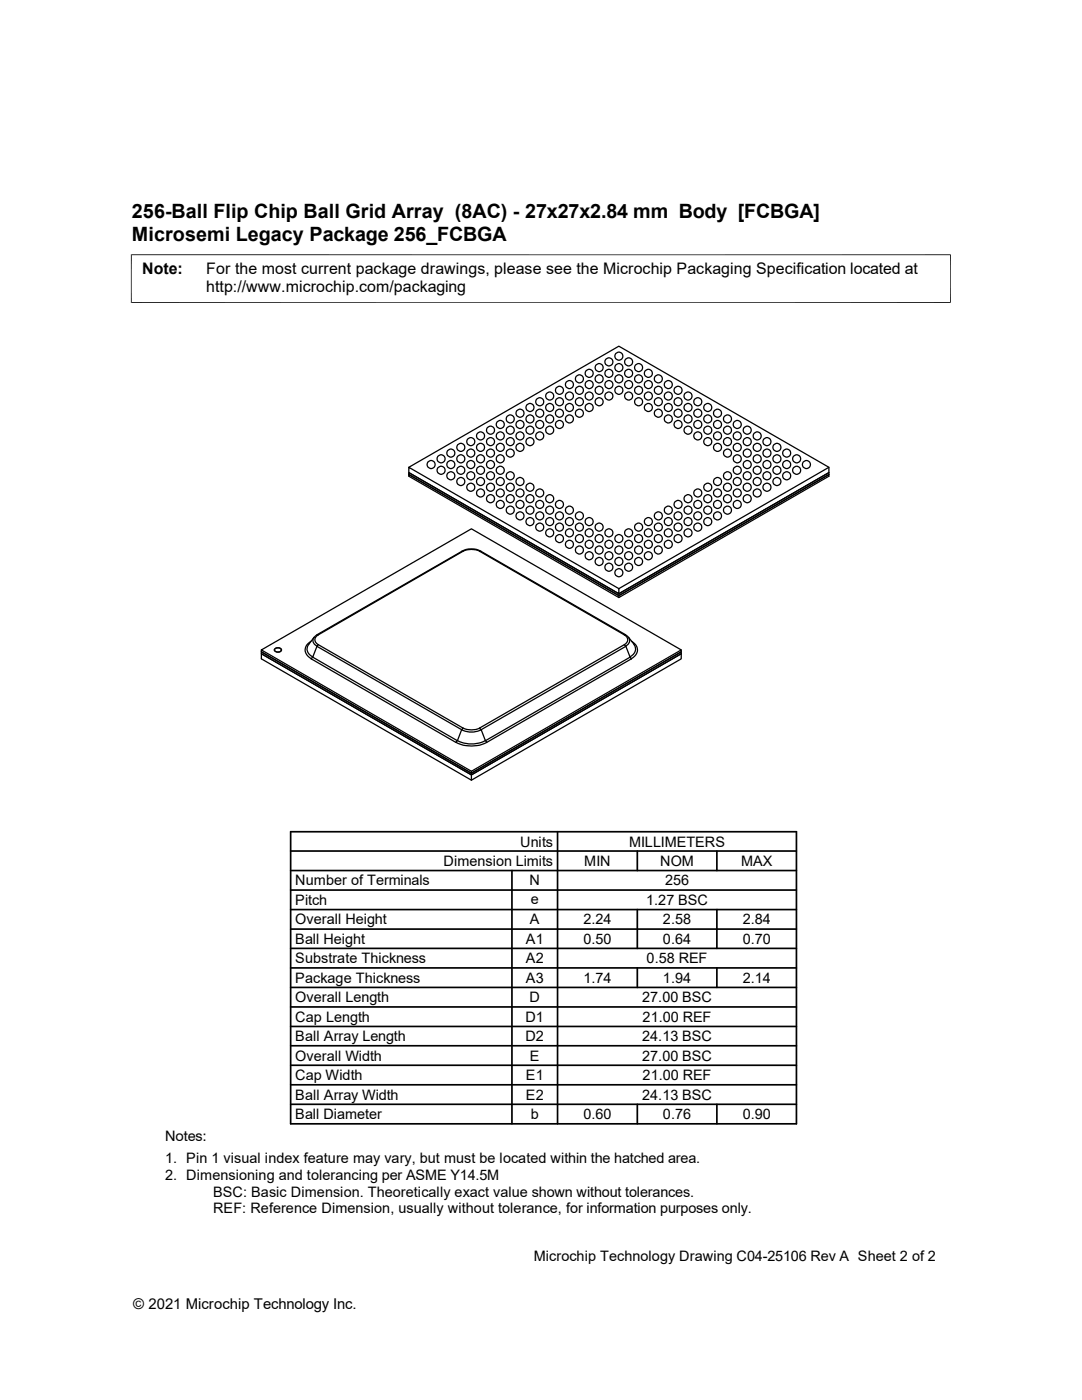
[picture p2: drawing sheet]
<svg xmlns="http://www.w3.org/2000/svg" width="216mm" height="279mm" viewBox="0 0 216 279" stroke-linecap="round" stroke-linejoin="round" font-family="sans-serif">
<g fill="none" stroke="#000" stroke-width=".25">
<path d="M81.6 94.3l41.9 24.2 41.9-24.2v.4l-41.9 24.2-41.9-24.2zM81.6 93.3l41.9-24.2 41.9 24.2v1l-41.9 24.2v.4l-41.9-24.2v.3l41.9 24.3 41.9-24.3v-.3l-41.9 24.2v.4M165.4 93.3l-41.9 24.2v1l-41.9-24.2v-1l41.9 24.2M92.2 110l.2 .1M92.2 110a4.1 4.1 0 0 1 3.8 0l28.8 16.7 .6 .5M92.2 110l-28.9 16.7M92.4 110a4 4 0 0 1 3.4 0M92.4 110l-28.9 16.7M95.9 110l-.2 .1 28.9 16.6M52.2 129.7l41.9 24.2 41.8-24.2-41.8-24.2-41.9 24.2v.4M52.2 130.1l41.9 24.2 41.8-24.2v.4M52.2 130.1v.4l41.9 24.1 41.8-24.1"/>
<path d="M52.2 130.1l41.9 24.2v.3l-41.9-24.1v1l41.9 24.2v-1.1l41.8-24.1M54.8 129.6a.76 .76 0 0 1 .7-.3 .76 .76 0 0 1 .6 .5 .76 .76 0 0 1-.7 .3 .76 .76 0 0 1-.6-.5zM62.1 128a1.87 1.87 0 0 0-1.2 1.8 1.87 1.87 0 0 0 1.2 1.7M62.3 131.1l-.2 .4 28.9 16.7M62.7 127.2a1.09 1.09 0 0 0 .5 1.7M63.3 126.7h.2M63.3 126.7a6.7 6.7 0 0 0-1.9 2.2 1.68 1.68 0 0 0 1 2.2M63.5 128.7l-.2 .3M63.5 126.7a1.04 1.04 0 0 0-.7 1 1.04 1.04 0 0 0 .7 1M63.5 128.7l28.9 16.6a4 4 0 0 0 3.4 0M124.6 128.7l.2 .3M124.6 126.7a1.04 1.04 0 0 1 .7 1 1.04 1.04 0 0 1-.7 1"/>
<path d="M124.6 128.7l-28.9 16.6M124.8 126.7h-.2M125.4 127.2a1.09 1.09 0 0 1-.6 1.7M125.4 127.2l1.1 1.4M125.8 131.1l.2 .4-28.9 16.7a6.8 6.8 0 0 1-6.1 0M126 128a1.87 1.87 0 0 1 1.2 1.8 1.87 1.87 0 0 1-1.3 1.7M126.5 128.6a1.63 1.63 0 0 1-.8 2.5M135.9 129.7v.4l-41.8 24.2v-.4M135.9 130.5v1l-41.8 24.2M91.2 147.8l-.2 .3M91.3 147.8a6.1 6.1 0 0 0 5.6 0M92.1 145.6a4.3 4.3 0 0 0 3.9 0"/>
<path d="M92.1 145.6l-28.9-16.6-.8 2.1 28.9 16.7M92.1 145.6l-.8 2.2M92.4 145.3l-.2 .4M95.7 145.3l.2 .4M96 145.6l28.9-16.6 .8 2.1-28.8 16.7zM96.9 147.8l.2 .3"/>
<circle cx="109.7" cy="79" r=".79"/>
<circle cx="111.7" cy="77.9" r=".79"/>
<circle cx="113.6" cy="79" r=".79"/>
<circle cx="113.6" cy="76.8" r=".79"/>
<circle cx="115.6" cy="75.6" r=".79"/>
<circle cx="115.6" cy="77.9" r=".79"/>
<circle cx="117.6" cy="76.8" r=".79"/>
<circle cx="117.6" cy="79" r=".79"/>
<circle cx="117.6" cy="74.5" r=".79"/>
<circle cx="119.6" cy="77.9" r=".79"/>
<circle cx="119.6" cy="75.6" r=".79"/>
<circle cx="119.6" cy="73.4" r=".79"/>
<circle cx="121.5" cy="79" r=".79"/>
<circle cx="121.5" cy="74.5" r=".79"/>
<circle cx="121.5" cy="72.2" r=".79"/>
<circle cx="121.5" cy="76.8" r=".79"/>
<circle cx="123.5" cy="77.9" r=".79"/>
<circle cx="123.5" cy="71.1" r=".79"/>
<circle cx="123.5" cy="75.6" r=".79"/>
<circle cx="123.5" cy="73.4" r=".79"/>
<circle cx="125.5" cy="76.8" r=".79"/>
<circle cx="125.5" cy="74.5" r=".79"/>
<circle cx="125.5" cy="72.2" r=".79"/>
<circle cx="125.5" cy="79" r=".79"/>
<circle cx="127.4" cy="73.4" r=".79"/>
<circle cx="127.4" cy="75.6" r=".79"/>
<circle cx="127.4" cy="77.9" r=".79"/>
<circle cx="129.4" cy="74.5" r=".79"/>
<circle cx="129.4" cy="76.8" r=".79"/>
<circle cx="129.4" cy="79" r=".79"/>
<circle cx="131.4" cy="75.6" r=".79"/>
<circle cx="131.4" cy="77.9" r=".79"/>
<circle cx="133.4" cy="79" r=".79"/>
<circle cx="133.4" cy="76.8" r=".79"/>
<circle cx="135.3" cy="77.9" r=".79"/>
<circle cx="137.3" cy="79" r=".79"/>
<circle cx="86" cy="92.7" r=".79"/>
<circle cx="88" cy="93.9" r=".79"/>
<circle cx="88" cy="91.6" r=".79"/>
<circle cx="90" cy="90.4" r=".79"/>
<circle cx="90" cy="95" r=".79"/>
<circle cx="90" cy="92.7" r=".79"/>
<circle cx="92" cy="89.3" r=".79"/>
<circle cx="92" cy="96.1" r=".79"/>
<circle cx="92" cy="93.9" r=".79"/>
<circle cx="92" cy="91.6" r=".79"/>
<circle cx="94" cy="97.2" r=".79"/>
<circle cx="94" cy="88.1" r=".79"/>
<circle cx="94" cy="90.4" r=".79"/>
<circle cx="94" cy="95" r=".79"/>
<circle cx="94" cy="92.7" r=".79"/>
<circle cx="95.9" cy="93.9" r=".79"/>
<circle cx="95.9" cy="91.6" r=".79"/>
<circle cx="95.9" cy="89.3" r=".79"/>
<circle cx="95.9" cy="87" r=".79"/>
<circle cx="95.9" cy="96.1" r=".79"/>
<circle cx="95.9" cy="98.4" r=".79"/>
<circle cx="97.9" cy="92.7" r=".79"/>
<circle cx="97.9" cy="90.4" r=".79"/>
<circle cx="97.9" cy="88.1" r=".79"/>
<circle cx="97.9" cy="95" r=".79"/>
<circle cx="97.9" cy="85.9" r=".79"/>
<circle cx="97.9" cy="97.2" r=".79"/>
<circle cx="97.9" cy="99.5" r=".79"/>
<circle cx="99.8" cy="96.1" r=".79"/>
<circle cx="99.8" cy="87" r=".79"/>
<circle cx="99.8" cy="93.9" r=".79"/>
<circle cx="99.8" cy="89.3" r=".79"/>
<circle cx="99.8" cy="84.7" r=".79"/>
<circle cx="99.8" cy="98.4" r=".79"/>
<circle cx="99.8" cy="91.6" r=".79"/>
<circle cx="101.8" cy="88.1" r=".79"/>
<circle cx="101.8" cy="83.6" r=".79"/>
<circle cx="101.8" cy="95" r=".79"/>
<circle cx="101.8" cy="90.4" r=".79"/>
<circle cx="101.8" cy="85.9" r=".79"/>
<circle cx="101.8" cy="97.2" r=".79"/>
<circle cx="101.8" cy="99.5" r=".79"/>
<circle cx="103.8" cy="96.1" r=".79"/>
<circle cx="103.8" cy="84.7" r=".79"/>
<circle cx="103.8" cy="87" r=".79"/>
<circle cx="103.8" cy="89.3" r=".79"/>
<circle cx="103.8" cy="98.4" r=".79"/>
<circle cx="103.8" cy="82.5" r=".79"/>
<circle cx="105.8" cy="88.1" r=".79"/>
<circle cx="105.8" cy="85.9" r=".79"/>
<circle cx="105.8" cy="83.6" r=".79"/>
<circle cx="105.8" cy="81.3" r=".79"/>
<circle cx="105.8" cy="99.5" r=".79"/>
<circle cx="105.8" cy="97.2" r=".79"/>
<circle cx="107.7" cy="82.5" r=".79"/>
<circle cx="107.7" cy="80.2" r=".79"/>
<circle cx="107.7" cy="84.7" r=".79"/>
<circle cx="107.7" cy="98.4" r=".79"/>
<circle cx="107.7" cy="87" r=".79"/>
<circle cx="109.7" cy="99.5" r=".79"/>
<circle cx="109.7" cy="85.9" r=".79"/>
<circle cx="109.7" cy="83.6" r=".79"/>
<circle cx="109.7" cy="81.3" r=".79"/>
<circle cx="111.7" cy="82.5" r=".79"/>
<circle cx="111.7" cy="80.2" r=".79"/>
<circle cx="111.7" cy="84.7" r=".79"/>
<circle cx="113.6" cy="83.6" r=".79"/>
<circle cx="113.6" cy="81.3" r=".79"/>
<circle cx="115.6" cy="80.2" r=".79"/>
<circle cx="115.6" cy="82.5" r=".79"/>
<circle cx="117.6" cy="81.3" r=".79"/>
<circle cx="119.6" cy="80.2" r=".79"/>
<circle cx="127.4" cy="80.2" r=".79"/>
<circle cx="129.4" cy="81.3" r=".79"/>
<circle cx="131.4" cy="82.5" r=".79"/>
<circle cx="131.4" cy="80.2" r=".79"/>
<circle cx="133.4" cy="83.6" r=".79"/>
<circle cx="133.4" cy="81.3" r=".79"/>
<circle cx="135.3" cy="82.5" r=".79"/>
<circle cx="135.3" cy="84.7" r=".79"/>
<circle cx="135.3" cy="80.2" r=".79"/>
<circle cx="137.3" cy="85.9" r=".79"/>
<circle cx="137.3" cy="81.3" r=".79"/>
<circle cx="137.3" cy="99.5" r=".79"/>
<circle cx="137.3" cy="83.6" r=".79"/>
<circle cx="139.3" cy="80.2" r=".79"/>
<circle cx="139.3" cy="98.4" r=".79"/>
<circle cx="139.3" cy="82.5" r=".79"/>
<circle cx="139.3" cy="84.7" r=".79"/>
<circle cx="139.3" cy="87" r=".79"/>
<circle cx="141.2" cy="81.3" r=".79"/>
<circle cx="141.2" cy="85.9" r=".79"/>
<circle cx="141.2" cy="83.6" r=".79"/>
<circle cx="141.2" cy="99.5" r=".79"/>
<circle cx="141.2" cy="88.1" r=".79"/>
<circle cx="141.2" cy="97.2" r=".79"/>
<circle cx="143.2" cy="96.1" r=".79"/>
<circle cx="143.2" cy="89.3" r=".79"/>
<circle cx="143.2" cy="98.4" r=".79"/>
<circle cx="143.2" cy="82.5" r=".79"/>
<circle cx="143.2" cy="87" r=".79"/>
<circle cx="143.2" cy="84.7" r=".79"/>
<circle cx="145.2" cy="97.2" r=".79"/>
<circle cx="145.2" cy="90.4" r=".79"/>
<circle cx="145.2" cy="83.6" r=".79"/>
<circle cx="145.2" cy="95" r=".79"/>
<circle cx="145.2" cy="88.1" r=".79"/>
<circle cx="145.2" cy="99.5" r=".79"/>
<circle cx="145.2" cy="85.9" r=".79"/>
<circle cx="147.1" cy="98.4" r=".79"/>
<circle cx="147.1" cy="84.7" r=".79"/>
<circle cx="147.1" cy="93.9" r=".79"/>
<circle cx="147.1" cy="87" r=".79"/>
<circle cx="147.1" cy="91.6" r=".79"/>
<circle cx="147.1" cy="96.1" r=".79"/>
<circle cx="147.1" cy="89.3" r=".79"/>
<circle cx="149.1" cy="85.9" r=".79"/>
<circle cx="149.1" cy="92.7" r=".79"/>
<circle cx="149.1" cy="88.1" r=".79"/>
<circle cx="149.1" cy="99.5" r=".79"/>
<circle cx="149.1" cy="90.4" r=".79"/>
<circle cx="149.1" cy="95" r=".79"/>
<circle cx="149.1" cy="97.2" r=".79"/>
<circle cx="151.1" cy="98.4" r=".79"/>
<circle cx="151.1" cy="96.1" r=".79"/>
<circle cx="151.1" cy="93.9" r=".79"/>
<circle cx="151.1" cy="89.3" r=".79"/>
<circle cx="151.1" cy="87" r=".79"/>
<circle cx="151.1" cy="91.6" r=".79"/>
<circle cx="153.1" cy="92.7" r=".79"/>
<circle cx="153.1" cy="95" r=".79"/>
<circle cx="153.1" cy="90.4" r=".79"/>
<circle cx="153.1" cy="88.1" r=".79"/>
<circle cx="153.1" cy="97.2" r=".79"/>
<circle cx="155" cy="96.1" r=".79"/>
<circle cx="155" cy="93.9" r=".79"/>
<circle cx="155" cy="89.3" r=".79"/>
<circle cx="155" cy="91.6" r=".79"/>
<circle cx="157" cy="92.7" r=".79"/>
<circle cx="157" cy="90.4" r=".79"/>
<circle cx="157" cy="95" r=".79"/>
<circle cx="159" cy="91.6" r=".79"/>
<circle cx="159" cy="93.9" r=".79"/>
<circle cx="160.9" cy="92.7" r=".79"/>
<circle cx="99.8" cy="100.7" r=".79"/>
<circle cx="101.8" cy="101.8" r=".79"/>
<circle cx="103.8" cy="100.7" r=".79"/>
<circle cx="103.8" cy="103" r=".79"/>
<circle cx="105.8" cy="101.8" r=".79"/>
<circle cx="105.8" cy="104.1" r=".79"/>
<circle cx="107.7" cy="103" r=".79"/>
<circle cx="107.7" cy="105.2" r=".79"/>
<circle cx="107.7" cy="100.7" r=".79"/>
<circle cx="109.7" cy="106.3" r=".79"/>
<circle cx="109.7" cy="104.1" r=".79"/>
<circle cx="109.7" cy="101.8" r=".79"/>
<circle cx="111.7" cy="103" r=".79"/>
<circle cx="111.7" cy="107.5" r=".79"/>
<circle cx="111.7" cy="100.7" r=".79"/>
<circle cx="111.7" cy="105.2" r=".79"/>
<circle cx="113.6" cy="108.6" r=".79"/>
<circle cx="113.6" cy="104.1" r=".79"/>
<circle cx="113.6" cy="106.3" r=".79"/>
<circle cx="113.6" cy="101.8" r=".79"/>
<circle cx="115.6" cy="107.5" r=".79"/>
<circle cx="115.6" cy="105.2" r=".79"/>
<circle cx="115.6" cy="103" r=".79"/>
<circle cx="115.6" cy="109.8" r=".79"/>
<circle cx="117.6" cy="104.1" r=".79"/>
<circle cx="117.6" cy="108.6" r=".79"/>
<circle cx="117.6" cy="110.9" r=".79"/>
<circle cx="117.6" cy="106.3" r=".79"/>
<circle cx="119.6" cy="107.5" r=".79"/>
<circle cx="119.6" cy="105.2" r=".79"/>
<circle cx="119.6" cy="109.8" r=".79"/>
<circle cx="119.6" cy="112.1" r=".79"/>
<circle cx="121.5" cy="106.3" r=".79"/>
<circle cx="121.5" cy="113.2" r=".79"/>
<circle cx="121.5" cy="108.6" r=".79"/>
<circle cx="121.5" cy="110.9" r=".79"/>
<circle cx="123.5" cy="112.1" r=".79"/>
<circle cx="123.5" cy="109.8" r=".79"/>
<circle cx="123.5" cy="114.3" r=".79"/>
<circle cx="123.5" cy="107.5" r=".79"/>
<circle cx="125.5" cy="110.9" r=".79"/>
<circle cx="125.5" cy="106.3" r=".79"/>
<circle cx="125.5" cy="113.2" r=".79"/>
<circle cx="125.5" cy="108.6" r=".79"/>
<circle cx="127.4" cy="109.8" r=".79"/>
<circle cx="127.4" cy="112.1" r=".79"/>
<circle cx="127.4" cy="105.2" r=".79"/>
<circle cx="127.4" cy="107.5" r=".79"/>
<circle cx="129.4" cy="108.6" r=".79"/>
<circle cx="129.4" cy="104.1" r=".79"/>
<circle cx="129.4" cy="106.3" r=".79"/>
<circle cx="129.4" cy="110.9" r=".79"/>
<circle cx="131.4" cy="105.2" r=".79"/>
<circle cx="131.4" cy="109.8" r=".79"/>
<circle cx="131.4" cy="103" r=".79"/>
<circle cx="131.4" cy="107.5" r=".79"/>
<circle cx="133.4" cy="108.6" r=".79"/>
<circle cx="133.4" cy="104.1" r=".79"/>
<circle cx="133.4" cy="101.8" r=".79"/>
<circle cx="133.4" cy="106.3" r=".79"/>
<circle cx="135.3" cy="103" r=".79"/>
<circle cx="135.3" cy="107.5" r=".79"/>
<circle cx="135.3" cy="100.7" r=".79"/>
<circle cx="135.3" cy="105.2" r=".79"/>
<circle cx="137.3" cy="106.3" r=".79"/>
<circle cx="137.3" cy="104.1" r=".79"/>
<circle cx="137.3" cy="101.8" r=".79"/>
<circle cx="139.3" cy="100.7" r=".79"/>
<circle cx="139.3" cy="105.2" r=".79"/>
<circle cx="139.3" cy="103" r=".79"/>
<circle cx="141.2" cy="104.1" r=".79"/>
<circle cx="141.2" cy="101.8" r=".79"/>
<circle cx="143.2" cy="100.7" r=".79"/>
<circle cx="143.2" cy="103" r=".79"/>
<circle cx="145.2" cy="101.8" r=".79"/>
<circle cx="147.1" cy="100.7" r=".79"/>
</g>
<path d="M26.1 50.8h163.6M26.2 50.8v9.7M189.7 50.8v9.7M26.1 60.4h163.6" fill="none" stroke="#000" stroke-width=".2"/>
<g fill="none" stroke="#000" stroke-width=".34">
<path d="M58 166h100.9v58.3h-100.9zM58 177.6h100.9M58 173.7h100.9M58 169.8h100.9M102.2 173.7v50.6M111.3 166v58.3M127.2 169.8v3.9M143 169.8v3.9M58 185.4h100.9M58 181.5h100.9M58 197.1h100.9M58 189.3h100.9"/>
<path d="M58 193.2h100.9M127.2 181.5v7.8M127.2 193.2v3.9M143 181.5v7.8M143 193.2v3.9M58 201h100.9M58 212.6h100.9M58 208.7h100.9M58 204.9h100.9M58 216.5h100.9M58 220.4h100.9M127.2 220.4v3.9"/>
<path d="M143 220.4v3.9"/>
</g>
<g font-size="3.9">
<text x="26.3" y="43.5">256-Ball Flip Chip Ball Grid Array (8AC) - 27x27x2.84 mm Body [FCBGA]</text>
<text x="26.3" y="48">Microsemi Legacy Package 256_FCBGA</text>
</g>
<g font-size="3.2">
<text x="28.4" y="54.6">Note:</text>
<text x="41.1" y="54.6">For the most current package drawings, please see the Microchip Packaging Specification located at</text>
<text x="41.1" y="58.3">http://www.microchip.com/packaging</text>
</g>
<text font-size="3" x="26.6" y="261.3">© 2021 Microchip Technology Inc.</text>
<g font-size="2.9">
<text x="88.5" y="172.8">Dimension Limits</text>
<text x="103.8" y="169">Units</text>
<text x="116.6" y="172.8">MIN</text>
<text x="125.5" y="169">MILLIMETERS</text>
<text x="131.7" y="172.8">NOM</text>
<text x="147.9" y="172.8">MAX</text>
<text x="58.9" y="176.7">Number of Terminals</text>
<text x="105.7" y="176.7">N</text>
<text x="132.7" y="176.7">256</text>
<text x="58.9" y="184.5">Overall Height</text>
<text x="58.9" y="180.6">Pitch</text>
<text x="105.7" y="184.5">A</text>
<text x="105.9" y="180.3">e</text>
<text x="116.4" y="184.5">2.24</text>
<text x="128.9" y="180.6">1.27 BSC</text>
<text x="132.3" y="184.5">2.58</text>
<text x="148.2" y="184.5">2.84</text>
<text x="58.9" y="188.4">Ball Height</text>
<text x="104.9" y="188.4">A1</text>
<text x="116.4" y="188.4">0.50</text>
<text x="132.3" y="188.4">0.64</text>
<text x="148.2" y="188.4">0.70</text>
<text x="58.9" y="196.1">Package Thickness</text>
<text x="58.9" y="192.3">Substrate Thickness</text>
<text x="104.9" y="196.1">A3</text>
<text x="104.9" y="192.3">A2</text>
<text x="116.4" y="196.1">1.74</text>
<text x="129" y="192.3">0.58 REF</text>
<text x="132.3" y="196.1">1.94</text>
<text x="148.2" y="196.1">2.14</text>
<text x="58.9" y="200">Overall Length</text>
<text x="58.9" y="203.9">Cap Length</text>
<text x="104.9" y="203.9">D1</text>
<text x="105.7" y="200">D</text>
<text x="128.1" y="200">27.00 BSC</text>
<text x="128.2" y="203.9">21.00 REF</text>
<text x="58.9" y="207.8">Ball Array Length</text>
<text x="104.9" y="207.8">D2</text>
<text x="128.1" y="207.8">24.13 BSC</text>
<text x="58.9" y="211.7">Overall Width</text>
<text x="58.9" y="215.6">Cap Width</text>
<text x="104.9" y="215.6">E1</text>
<text x="105.7" y="211.7">E</text>
<text x="128.1" y="211.7">27.00 BSC</text>
<text x="128.2" y="215.6">21.00 REF</text>
<text x="58.9" y="219.5">Ball Array Width</text>
<text x="104.9" y="219.5">E2</text>
<text x="128.1" y="219.5">24.13 BSC</text>
<text x="32.9" y="227.6">Notes:</text>
<text x="58.9" y="223.4">Ball Diameter</text>
<text x="105.9" y="223.4">b</text>
<text x="116.4" y="223.4">0.60</text>
<text x="132.3" y="223.4">0.76</text>
<text x="148.2" y="223.4">0.90</text>
<text x="32.9" y="232.2">1. Pin 1 visual index feature may vary, but must be located within the hatched area.</text>
<text x="32.9" y="235.5">2. Dimensioning and tolerancing per ASME Y14.5M</text>
<text x="42.5" y="238.8">BSC: Basic Dimension. Theoretically exact value shown without tolerances.</text>
<text x="42.5" y="242.1">REF: Reference Dimension, usually without tolerance, for information purposes only.</text>
<text x="106.5" y="251.6">Microchip Technology Drawing C04-25106 Rev A Sheet 2 of 2</text>
</g>
</svg>
